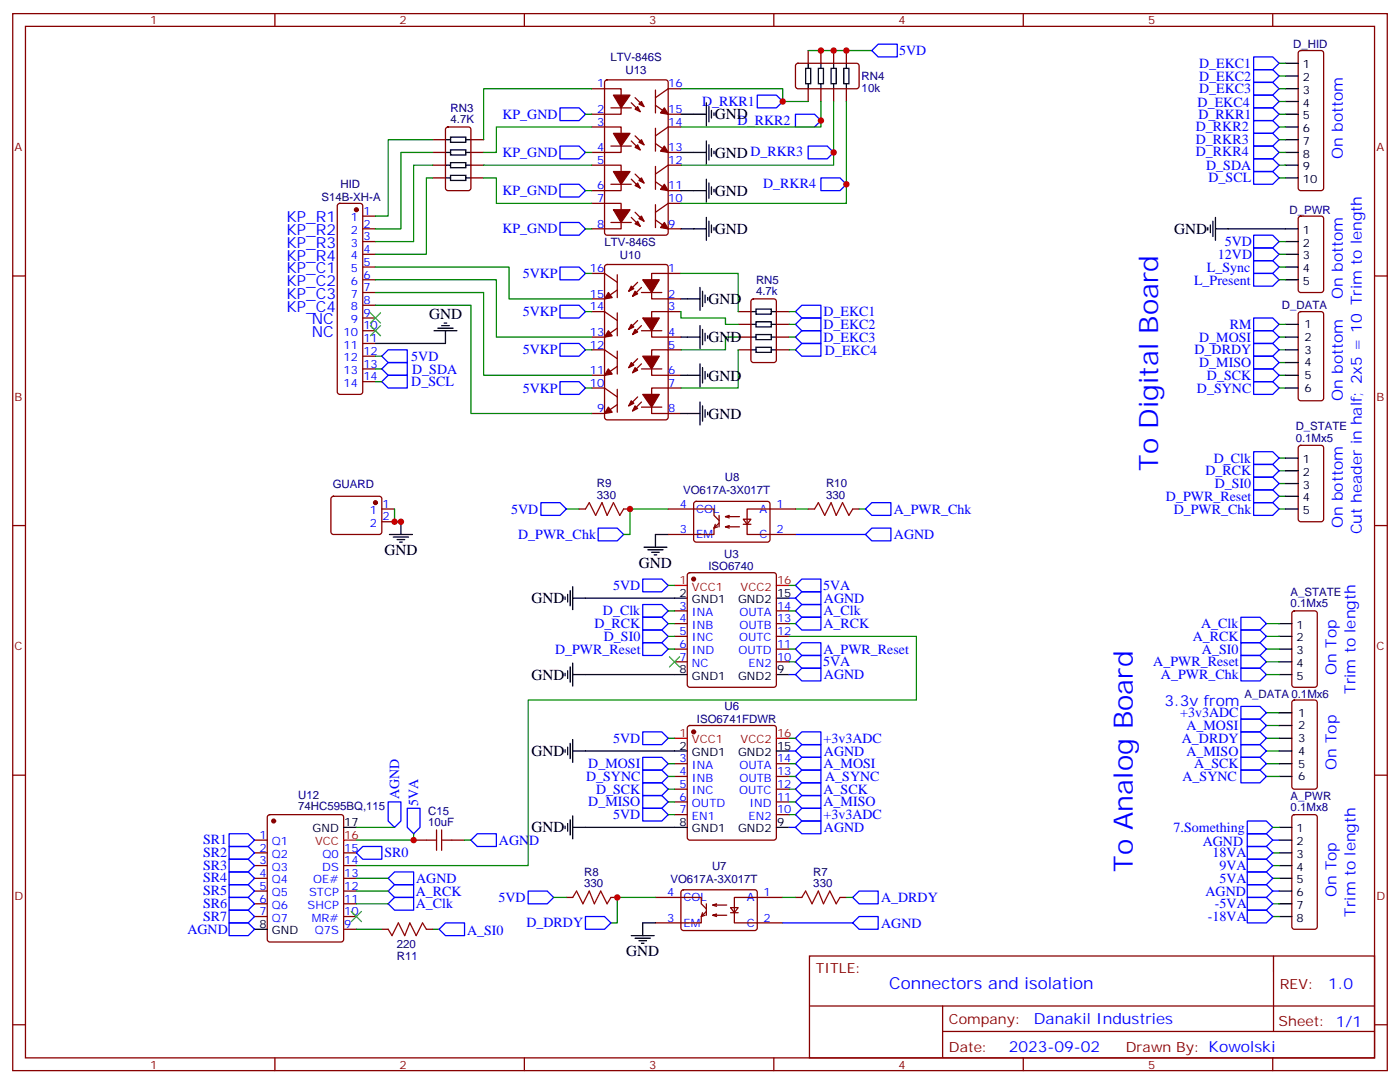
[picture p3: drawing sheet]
<svg xmlns="http://www.w3.org/2000/svg" width="388mm" height="300mm" viewBox="0 0 388 300" stroke-linecap="round" stroke-linejoin="round" font-family="sans-serif">
<g fill="none" stroke="#870000" stroke-width=".35">
<path d="M3.5 3.8h381v292.8h-381zM7.1 7.3h373.9v285.8h-373.9zM76.2 3.8v3.5M145.3 3.8v3.5M214.5 3.8v3.5M220.7 17.7l.5-.2 16.5 .1 .4 .6v6l-.7 .4-16.5-.1-.4-.6v-5.7zM224 14v3.5M227.5 14v3.5M231.1 14v3.5M234.6 14v3.5M283.6 3.8v3.5M352.8 3.8v3.5"/>
<path d="M360.1 14.2l.4-.2h5.7l.5 .2 .2 .5v37.4l-.2 .5-.5 .2h-5.7l-.5-.2-.2-.5v-37.4zM119.9 38.7h3.6M123.7 35.4l.5-.2h5.6l.7 .4v16.5l-.4 .7h-5.9l-.7-.5v-16.4zM130.5 38.7h3.6M164 24.6h8.2v7h-8.2M164 35.2h8.2v7h-8.2M167.8 22.3l.5-.2h16.2l.7 .5v41.9l-.5 .6-16.4 .1-.7-.5v-41.9zM169.3 29.9h5.7M175 28.5l2.4 2.4M175 39.1l2.4 2.4M176 27.1l2.5 2.4M176 37.6l2.5 2.5"/>
<path d="M181.7 24.9v6.4M181.7 35.5v6.4M181.7 29.2l3.5 2.4h3.5M181.7 39.8l3.5 2.4h3.5M188.7 24.6h-3.5l-3.5 2.5M188.7 35.2h-3.5l-3.5 2.4M224 24.6v3.5M227.5 24.6v3.5M231.1 24.6v3.5M234.6 24.6v3.5M93.7 56.5l.5-.2h5.6l.5 .2 .2 .5v51.5l-.2 .5-.5 .3h-5.6l-.5-.3-.2-.5v-51.5zM100.5 59.9h3.6"/>
<path d="M119.9 42.2h3.6M119.9 45.8h3.6M119.9 49.3h3.6M130.5 42.2h3.6M130.5 45.8h3.6M130.5 49.3h3.6M164 45.8h8.2v7h-8.2M164 56.3h8.2v7.1h-8.2M169.3 40.5h5.7M169.3 51h5.7M175 49.6l2.4 2.5M176 48.2l2.5 2.5"/>
<path d="M176 58.8l2.5 2.5M181.7 46.1v6.4M181.7 56.7v6.3M181.7 50.3l3.5 2.5h3.5M188.7 45.8h-3.5l-3.5 2.4M188.7 56.3h-3.5l-3.5 2.5M3.5 76.4h3.6M100.5 63.4h3.6M100.5 66.9h3.6M100.5 70.4h3.6M100.5 74h3.6M100.5 77.5h3.6"/>
<path d="M164 75.7h3.6l3.5 2.5M167.8 73.5l.5-.2h16.2l.7 .4v41.9l-.5 .7h-16.4l-.7-.5v-41.8zM169.3 61.6h5.7M171.1 76.1v6.3M175 60.2l2.4 2.5M176.7 78.2l-2.4 2.5M177.8 79.6l-2.5 2.5M181.7 60.9l3.5 2.5h3.5M188.7 75.7h-8.1v7.1h8.1M360.1 60.1l.4-.2h5.7l.6 .4 .1 20-.5 .7h-5.9l-.6-.4-.1-20zM381 76.4h3.5M100.5 81h3.6"/>
<path d="M100.5 91.6h3.6M100.5 84.6h3.6M100.5 88.1h3.6M100.5 95.1h3.6M100.5 98.7h3.6M164 86.3h3.6l3.5 2.5M164 96.9h3.6l3.5 2.5M171.1 86.7v6.3M171.1 97.3v6.3M171.1 80.3l-3.5 2.5h-3.6M171.1 90.9l-3.5 2.5h-3.6M176.7 88.8l-2.4 2.5"/>
<path d="M176.7 99.4l-2.4 2.4M177.8 81h5.6M177.8 90.2l-2.5 2.5M177.8 91.6h5.6M188.7 86.3h-8.1v7.1h8.1M188.7 96.9h-8.1v7.1h8.1M204.6 86.3h3.5M204.6 93.4h3.5M204.6 96.9h3.5M204.6 89.9h3.5M208.4 83l.4-.2h5.7l.6 .4 .1 16.5-.5 .7h-5.9l-.6-.4-.1-16.5zM215.2 86.3h3.5"/>
<path d="M215.2 93.4h3.5M215.2 96.9h3.5M215.2 89.9h3.5M360.1 86.5l.4-.2h5.7l.6 .5 .1 23.5-.5 .7h-5.9l-.6-.4-.1-23.6zM100.5 102.2h3.6M100.5 105.7h3.6M164 107.5h3.6l3.5 2.5M171.1 107.8v6.4M171.1 101.5l-3.5 2.5h-3.6M171.1 112.1l-3.5 2.4h-3.6M176.7 110l-2.4 2.4M177.8 100.8l-2.5 2.5"/>
<path d="M177.8 102.2h5.6M177.8 111.4l-2.5 2.4M177.8 112.8h5.6M188.7 107.5h-8.1v7h8.1M92 137.7l.4-.2h12.7l.5 .2 .2 .5v9.4l-.7 .5-12.9-.1-.5-.6v-9.2zM192.5 139.1l.5-.2h20l.4 .7v10.1l-.7 .5-20-.1-.4-.6v-9.9zM360.1 123.6l.4-.2h5.7l.6 .4 .1 20-.5 .7h-5.9l-.6-.4-.1-20zM3.5 145.6h3.6M105.8 141h3.6M105.8 144.5h3.6M160.5 141h1.8M172.9 141h1.7"/>
<path d="M185.2 141h12.7v1.8l1.4 1.4M190.7 158.9l.5-.3h23.3l.5 .3 .2 .4v30.4l-.2 .5-.5 .2h-23.3l-.5-.2-.2-.5v-30.4zM199 145.9l-1.1 .4v1.8h-12.7M199.3 144.9l-1.4 1.4 .4-1.1M199.3 142.8v3.1M201.1 145.9l1 .4M201.1 143.1l1 .4M202.1 145.6l-1 .3h3.9M202.1 142.8l-1 .3h3.9M206 143.8h2.1l-1 1.4zM206 145.2h2.1M220.5 141h-13.4v7.1h13.4"/>
<path d="M224 141h1.8M236.4 141h1.7M381 145.6h3.5M187 169.2h3.5M187 172.8h3.5M187 176.3h3.5M187 179.8h3.5M215.2 169.2h3.5M215.2 172.8h3.5M215.2 176.3h3.5M215.2 179.8h3.5M358.3 169.4l.5-.2h5.6l.7 .5v20l-.4 .6-5.9 .1-.7-.5v-20z"/>
<path d="M187 183.3h3.5M215.2 183.3h3.5M358.3 194.1l.5-.2h5.6l.7 .5v23.5l-.4 .7h-5.9l-.7-.4v-23.6zM3.5 214.7h3.6M187 211.6h3.5M187 215.1h3.5M187 218.6h3.5M190.7 201.2l.5-.2h23.3l.5 .2 .2 .5v30.3l-.2 .5-.5 .2h-23.3l-.5-.2-.2-.5v-30.3zM215.2 211.6h3.5M215.2 215.1h3.5M215.2 218.6h3.5M381 214.7h3.5"/>
<path d="M70.6 232.7h3.5M70.6 236.3h3.5M70.6 239.8h3.5M74.3 225.9l.5-.2h19.7l.7 .4v34.1l-.4 .7h-20l-.7-.4v-34.1zM95.2 236.3h3.6M95.2 239.8h3.6M114.7 232.7h3.5M125.2 232.7h3.6M187 222.1h3.5M187 225.7h3.5M215.2 222.1h3.5M215.2 225.7h3.5"/>
<path d="M358.3 225.9l.5-.2h5.6l.5 .2 .2 .5v30.3l-.2 .5-.5 .2h-5.6l-.5-.2-.2-.5v-30.3zM70.6 243.3h3.5M70.6 246.8h3.5M70.6 250.4h3.5M70.6 253.9h3.5M95.2 257.4h3.6M95.2 243.3h3.6M95.2 246.8h3.6M95.2 250.4h3.6M95.2 253.9h3.6M105.8 257.4h1.8M118.2 257.4h1.7"/>
<path d="M157 248.6h1.7M169.3 248.6h1.8M181.7 248.6h12.7v1.8l1.4 1.4M189 246.7l.4-.2h20.1l.4 .7-.1 10.1-.6 .5-20-.1-.5-.6v-9.9zM195.4 253.5l-1 .4v1.8h-12.7M195.8 252.5l-1.4 1.4 .3-1.1M195.8 250.4v3.1M197.6 253.5l1 .4M197.6 250.7l1 .4M198.6 253.2l-1 .3h3.8M198.6 250.4l-1 .3h3.8M202.5 251.4h2.1l-1 1.4z"/>
<path d="M202.5 252.8h2.1M217 248.6h-13.4v7.1h13.4M220.5 248.6h1.7M232.8 248.6h1.8M224.4 264.8h156.6v28.3h-156.6zM224.4 278.7h156.5M261.3 278.7v14.1M353 264.9v20.8M3.5 283.9h3.6M76.2 293.1v3.5M145.3 293.1v3.5M214.5 293.1v3.5"/>
<path d="M261.3 285.7h119.6M283.6 293.1v3.5M352.8 293.1v3.5M381 283.9h3.5"/>
</g>
<g fill="none" stroke="#000" stroke-width=".35">
<path d="M223.3 18.9h1.4v4.3h-1.4zM224 17.5v1.4M226.8 18.9h1.4v4.3h-1.4zM227.5 17.5v1.4M230.4 18.9h1.4v4.3h-1.4zM231.1 17.5v1.4M233.9 18.9h1.4v4.3h-1.4zM234.6 17.5v1.4M356.3 17.5h3.5M123.5 38.7h1.4M124.9 38h4.2v1.4h-4.2zM129.1 38.7h1.4"/>
<path d="M188.7 31.6h7.1M195.8 28.5v6.3M195.8 39.1v6.3M196.5 29.5v4.3M197.2 30.6v2.1M197.9 31.3v.7M224 23.2v1.4M227.5 23.2v1.4M231.1 23.2v1.4M234.6 23.2v1.4M356.3 21.1h3.5M356.3 24.6h3.5"/>
<path d="M356.3 28.1h3.5M356.3 31.6h3.5M356.3 35.2h3.5M356.3 38.7h3.5M123.5 42.2h1.4M123.5 45.8h1.4M123.5 49.3h1.4M124.9 48.6h4.2v1.4h-4.2zM124.9 45h4.2v1.5h-4.2zM124.9 41.5h4.2v1.4h-4.2zM129.1 42.2h1.4M129.1 45.8h1.4"/>
<path d="M129.1 49.3h1.4M188.7 42.2h7.1M188.7 52.8h7.1M195.8 49.6v6.4M196.5 40.1v4.2M196.5 50.7v4.2M197.2 41.2v2.1M197.2 51.8v2.1M197.9 41.9v.7M197.9 52.5v.7M356.3 42.2h3.5M356.3 45.8h3.5"/>
<path d="M356.3 49.3h3.5M188.7 63.4h7.1M194 79.6v6.4M195.8 60.2v6.4M196.5 61.3v4.2M197.2 62.3v2.2M197.9 63v.7M334.8 63v.7M335.5 62.3v2.2M336.2 61.3v4.2M336.9 63.4h22.9M336.9 60.2v6.4"/>
<path d="M356.3 66.9h3.5M356.3 70.4h3.5M356.3 74h3.5M356.3 77.5h3.5M120.3 91.6h6.3M121.4 90.9h4.2M122.4 90.2h2.1M123.1 89.5h.7M123.5 91.6v3.5h-19.4M188.7 93.4h5.3M188.7 82.8h5.3M194 90.2v6.4"/>
<path d="M194.7 80.7v4.2M194.7 91.3v4.2M195.4 81.7v2.2M195.4 92.3v2.1M196.1 82.4v.7M196.1 93v.7M208.1 96.9h1.4M208.1 93.4h1.4M208.1 89.9h1.4M208.1 86.3h1.4M209.5 96.2h4.3v1.4h-4.3zM209.5 92.7h4.3v1.4h-4.3z"/>
<path d="M209.5 89.1h4.3v1.5h-4.3zM209.5 85.6h4.3v1.4h-4.3zM213.8 96.9h1.4M213.8 93.4h1.4M213.8 89.9h1.4M213.8 86.3h1.4M356.3 96.9h3.5M356.3 93.4h3.5M356.3 89.9h3.5M188.7 104h5.3M188.7 114.5h5.3M194 100.8v6.3"/>
<path d="M194 111.4v6.3M194.7 101.8v4.3M194.7 112.4v4.3M195.4 102.9v2.1M195.4 113.5v2.1M196.1 103.6v.7M196.1 114.2v.7M356.3 104h3.5M356.3 100.4h3.5M356.3 107.5h3.5M356.3 126.9h3.5M356.3 130.4h3.5"/>
<path d="M356.3 133.9h3.5M356.3 137.5h3.5M107.9 148.1h6.4M109 148.8h4.2M110.1 149.5h2.1M110.8 150.2h.7M111.1 144.5v3.6M178.5 151.6h6.4M179.6 152.3h4.2M180.6 153h2.1M181.3 153.7h.7M185.2 148.1h-3.5v3.5"/>
<path d="M356.3 141h3.5M156.6 165.3v.8M157.3 164.6v2.2M158 163.6v4.2M158.7 165.7h31.8M158.7 162.5v6.4M215.2 165.7h3.5M354.5 172.8h3.6M354.5 176.3h3.6M354.5 179.8h3.6M156.6 186.5v.7M157.3 185.8v2.1"/>
<path d="M158 184.7v4.3M158.7 186.9h31.8M158.7 183.7v6.3M215.2 186.9h3.5M354.5 183.3h3.6M354.5 186.9h3.6M354.5 197.4h3.6M156.6 207.7v.7M157.3 207v2.1M158 205.9v4.2M158.7 208h31.8M158.7 204.9v6.3"/>
<path d="M215.2 208h3.5M354.5 208h3.6M354.5 201h3.6M354.5 204.5h3.6M354.5 211.6h3.6M354.5 215.1h3.6M95.2 229.2h3.6M156.6 228.8v.8M157.3 228.1v2.2M158 227.1v4.2M158.7 229.2h31.8M158.7 226v6.4"/>
<path d="M215.2 229.2h3.5M354.5 229.2h3.6M354.5 232.7h3.6M354.5 236.3h3.6M354.5 239.8h3.6M70.6 257.4h3.5M175 259.2h6.3M176 259.9h4.3M181.7 255.7h-3.5v3.5M354.5 243.3h3.6M354.5 246.8h3.6M354.5 250.4h3.6"/>
<path d="M354.5 253.9h3.6M177.1 260.6h2.1M177.8 261.3h.7"/>
</g>
<g fill="none" stroke="#00f" stroke-width=".35">
<path d="M243.4 12.2h5.3v3.6h-5.3l-1.7-1.8zM347.5 15.8h5.3l1.7 1.7-1.7 1.8h-5.3zM347.5 19.3h5.3l1.7 1.8-1.7 1.7h-5.3zM155.2 29.9h5.3l1.8 1.7-1.8 1.8h-5.3zM209.9 26.4h5.3l1.8 1.7-1.8 1.8h-5.3zM220.5 31.6h5.3l1.7 1.8-1.7 1.8h-5.3zM347.5 22.8h5.3l1.7 1.8-1.7 1.8h-5.3zM347.5 26.4h5.3l1.7 1.7-1.7 1.8h-5.3zM347.5 29.9h5.3l1.7 1.7-1.7 1.8h-5.3zM347.5 33.4h5.3l1.7 1.8-1.7 1.7h-5.3zM347.5 36.9h5.3l1.7 1.8-1.7 1.8h-5.3zM155.2 51h5.3l1.8 1.8-1.8 1.8h-5.3z"/>
<path d="M155.2 40.5h5.3l1.8 1.7-1.8 1.8h-5.3zM224 40.5h5.3l1.8 1.7-1.8 1.8h-5.3zM227.5 49.3h5.3l1.8 1.7-1.8 1.8h-5.3zM347.5 40.5h5.3l1.7 1.7-1.7 1.8h-5.3zM347.5 44h5.3l1.7 1.8-1.7 1.7h-5.3zM347.5 47.5h5.3l1.7 1.8-1.7 1.7h-5.3zM155.2 74h5.3l1.8 1.7-1.8 1.8h-5.3zM155.2 61.6h5.3l1.8 1.8-1.8 1.8h-5.3zM347.5 72.2h5.3l1.7 1.8-1.7 1.7h-5.3zM347.5 75.7h5.3l1.7 1.8-1.7 1.8h-5.3zM347.5 68.7h5.3l1.7 1.7-1.7 1.8h-5.3zM347.5 65.2h5.3l1.7 1.7-1.7 1.8h-5.3z"/>
<path d="M107.6 96.9h5.3v3.5h-5.3l-1.8-1.7zM155.2 84.6h5.3l1.8 1.7-1.8 1.8h-5.3zM155.2 95.1h5.3l1.8 1.8-1.8 1.8h-5.3zM222.2 84.6h5.3v3.5h-5.3l-1.7-1.8zM222.2 88.1h5.3v3.5h-5.3l-1.7-1.7zM222.2 91.6h5.3v3.5h-5.3l-1.7-1.7zM222.2 95.1h5.3v3.6h-5.3l-1.7-1.8zM347.5 91.6h5.3l1.7 1.8-1.7 1.7h-5.3zM347.5 95.1h5.3l1.7 1.8-1.7 1.8h-5.3zM347.5 98.7h5.3l1.7 1.7-1.7 1.8h-5.3zM347.5 88.1h5.3l1.7 1.8-1.7 1.7h-5.3zM107.6 104h5.3v3.5h-5.3l-1.8-1.8z"/>
<path d="M107.6 100.4h5.3v3.6h-5.3l-1.8-1.8zM155.2 105.7h5.3l1.8 1.8-1.8 1.8h-5.3zM347.5 102.2h5.3l1.7 1.8-1.7 1.7h-5.3zM347.5 105.7h5.3l1.7 1.8-1.7 1.8h-5.3zM149.9 139.2h5.3l1.8 1.8-1.8 1.8h-5.3zM347.5 139.2h5.3l1.7 1.8-1.7 1.8h-5.3zM347.5 135.7h5.3l1.7 1.8-1.7 1.7h-5.3zM347.5 132.2h5.3l1.7 1.7-1.7 1.8h-5.3zM347.5 128.7h5.3l1.7 1.7-1.7 1.8h-5.3zM347.5 125.1h5.3l1.7 1.8-1.7 1.8h-5.3zM165.8 146.3h5.3l1.8 1.8-1.8 1.7h-5.3zM220.5 148.1h19.4"/>
<path d="M239.9 148.1l1.8-1.8h5.2v3.5h-5.2zM239.9 141l1.8-1.8h5.2v3.6h-5.2zM178.2 160.4h5.2l1.8 1.8-1.8 1.7h-5.2zM178.2 178h5.2l1.8 1.8-1.8 1.8h-5.2zM178.2 167.5h5.2l1.8 1.7-1.8 1.8h-5.2zM178.2 171h5.2l1.8 1.8-1.8 1.7h-5.2zM178.2 174.5h5.2l1.8 1.8-1.8 1.7h-5.2zM218.7 165.7h1.8M220.5 162.2l1.7-1.8h5.3v3.5h-5.3zM220.5 165.7l1.7-1.8h5.3v3.6h-5.3zM222.2 167.5h5.3v3.5h-5.3l-1.7-1.8zM222.2 171h5.3v3.5h-5.3l-1.7-1.7z"/>
<path d="M222.2 178h5.3v3.6h-5.3l-1.7-1.8zM344 178h5.2l1.8 1.8-1.8 1.8h-5.2zM344 174.5h5.2l1.8 1.8-1.8 1.7h-5.2zM344 171h5.2l1.8 1.8-1.8 1.7h-5.2zM218.7 186.9h1.8M220.5 183.3l1.7-1.7h5.3v3.5h-5.3zM220.5 186.9l1.7-1.8h5.3v3.5h-5.3zM344 195.7h5.2l1.8 1.7-1.8 1.8h-5.2zM344 199.2h5.2l1.8 1.8-1.8 1.7h-5.2zM344 185.1h5.2l1.8 1.8-1.8 1.7h-5.2zM344 181.6h5.2l1.8 1.7-1.8 1.8h-5.2zM178.2 202.7h5.2l1.8 1.8-1.8 1.8h-5.2z"/>
<path d="M178.2 209.8h5.2l1.8 1.8-1.8 1.7h-5.2zM178.2 213.3h5.2l1.8 1.8-1.8 1.8h-5.2zM178.2 216.9h5.2l1.8 1.7-1.8 1.8h-5.2zM218.7 208h1.8M220.5 208l1.7-1.7h5.3v3.5h-5.3zM222.2 202.7h5.3v3.6h-5.3l-1.7-1.8zM222.2 209.8h5.3v3.5h-5.3l-1.7-1.7zM222.2 213.3h5.3v3.6h-5.3l-1.7-1.8zM222.2 216.9h5.3v3.5h-5.3l-1.7-1.8zM344 202.7h5.2l1.8 1.8-1.8 1.8h-5.2zM344 206.3h5.2l1.8 1.7-1.8 1.8h-5.2zM344 209.8h5.2l1.8 1.8-1.8 1.7h-5.2z"/>
<path d="M344 213.3h5.2l1.8 1.8-1.8 1.8h-5.2zM63.5 231h5.3l1.8 1.7-1.8 1.8h-5.3zM63.5 234.5h5.3l1.8 1.8-1.8 1.7h-5.3zM63.5 238h5.3l1.8 1.8-1.8 1.7h-5.3zM98.8 236.3l1.7-1.8h5.3v3.5h-5.3zM107.6 222.1h3.5v5.3l-1.7 1.8-1.8-1.8zM112.9 223.9h3.5v5.3l-1.7 1.8-1.8-1.8zM130.5 232.7l1.8-1.7h5.3v3.5h-5.3zM178.2 220.4h5.2l1.8 1.7-1.8 1.8h-5.2zM178.2 223.9h5.2l1.8 1.8-1.8 1.7h-5.2zM218.7 229.2h1.8M220.5 229.2l1.7-1.8h5.3v3.6h-5.3z"/>
<path d="M220.5 225.7l1.7-1.8h5.3v3.5h-5.3zM222.2 220.4h5.3v3.5h-5.3l-1.7-1.8zM345.7 227.4h5.3l1.8 1.8-1.8 1.8h-5.3zM345.7 231h5.3l1.8 1.7-1.8 1.8h-5.3zM345.7 238h5.3l1.8 1.8-1.8 1.7h-5.3zM345.7 234.5h5.3l1.8 1.8-1.8 1.7h-5.3zM352.8 232.7h1.7M63.5 241.5h5.3l1.8 1.8-1.8 1.8h-5.3zM63.5 245.1h5.3l1.8 1.7-1.8 1.8h-5.3zM63.5 248.6h5.3l1.8 1.8-1.8 1.7h-5.3zM63.5 252.1h5.3l1.8 1.8-1.8 1.8h-5.3zM63.5 255.7h5.3l1.8 1.7-1.8 1.8h-5.3z"/>
<path d="M107.6 250.4l1.8-1.8h5.3v3.5h-5.3zM107.6 246.8l1.8-1.7h5.3v3.5h-5.3zM109.4 241.5h5.3v3.6h-5.3l-1.8-1.8zM121.7 257.4l1.8-1.7h5.3v3.5h-5.3zM146.4 246.8h5.3l1.8 1.8-1.8 1.8h-5.3zM162.3 253.9h5.3l1.7 1.8-1.7 1.7h-5.3zM217 255.7h19.4M236.4 248.6l1.7-1.8h5.3v3.6h-5.3zM236.4 255.7l1.7-1.8h5.3v3.5h-5.3zM345.7 245.1h5.3l1.8 1.7-1.8 1.8h-5.3zM345.7 252.1h5.3l1.8 1.8-1.8 1.8h-5.3zM345.7 248.6h5.3l1.8 1.8-1.8 1.7h-5.3z"/>
<path d="M345.7 241.5h5.3l1.8 1.8-1.8 1.8h-5.3zM352.8 246.8h1.7"/>
</g>
<g fill="none" stroke="#008700" stroke-width=".35">
<path d="M224 14h17.7M354.5 17.5h1.8M119.9 38.7h-12.3v21.2h-3.5M162.3 31.6h1.7M164 24.6h-29.9v14.1M164 35.2h-26.4v7h-3.5M188.7 24.6h28.3v3.5h7M227.5 28.1v7.1h-38.8M231.1 28.1v17.7h-42.4M234.6 28.1v28.2h-45.9M354.5 21.1h1.8M354.5 24.6h1.8"/>
<path d="M354.5 28.1h1.8M354.5 31.6h1.8M354.5 35.2h1.8M354.5 38.7h1.8M119.9 42.2h-8.8v21.2h-7M119.9 45.8h-5.2v21.1h-10.6M119.9 49.3h-1.7v21.1h-14.1M134.1 49.3h3.5v7h26.4M134.1 45.8h29.9M162.3 42.2h1.7M162.3 52.8h1.7M354.5 42.2h1.8"/>
<path d="M354.5 45.8h1.8M354.5 49.3h1.8M104.1 74h37v8.8h22.9M104.1 77.5h33.5v15.9h26.4M162.3 75.7h1.7M162.3 63.4h1.7M188.7 75.7h15.9v10.6M354.5 66.9h1.8M354.5 70.4h1.8M354.5 74h1.8M354.5 77.5h1.8M104.1 81h30v23h29.9"/>
<path d="M104.1 84.6h26.4v29.9h33.5M104.1 98.7h1.7M162.3 96.9h1.7M162.3 86.3h1.7M188.7 86.3v1.8h12.4v1.8h3.5M204.6 93.4h-3.5v3.5h-12.4M204.6 96.9v10.6h-15.9M218.7 96.9h1.8M218.7 93.4h1.8M218.7 86.3h1.8M218.7 89.9h1.8M354.5 96.9h1.8"/>
<path d="M354.5 93.4h1.8M354.5 89.9h1.8M104.1 102.2h1.7M104.1 105.7h1.7M162.3 107.5h1.7M354.5 104h1.8M354.5 100.4h1.8M354.5 107.5h1.8M354.5 126.9h1.8M354.5 130.4h1.8M354.5 133.9h1.8M354.5 137.5h1.8"/>
<path d="M109.4 141v3.5h1.7h-1.7M157 141h3.5M185.2 141h-10.6v7.1h-1.7M220.5 141h3.5M238.1 141h1.8M354.5 141h1.8M185.2 172.8h1.8M185.2 176.3h1.8M185.2 179.8h1.8M185.2 162.2h1.8M185.2 169.2h1.8M218.7 176.3h35.3v17.6h-107.6v45.9h-47.6"/>
<path d="M218.7 172.8h1.8M218.7 179.8h1.8M218.7 162.2h1.8M218.7 169.2h1.8M351 172.8h3.5M351 176.3h3.5M351 179.8h3.5M218.7 183.3h1.8M351 197.4h3.5M351 186.9h3.5M351 183.3h3.5M185.2 204.5h1.8"/>
<path d="M185.2 211.6h1.8M185.2 215.1h1.8M185.2 218.6h1.8M218.7 204.5h1.8M218.7 211.6h1.8M218.7 215.1h1.8M218.7 218.6h1.8M351 204.5h3.5M351 201h3.5M351 211.6h3.5M351 208h3.5M351 215.1h3.5"/>
<path d="M98.8 229.2h10.6M114.7 231v1.7h-15.9M128.8 232.7h1.7M185.2 225.7h1.8M185.2 222.1h1.8M218.7 225.7h1.8M218.7 222.1h1.8M352.8 236.3h1.7M352.8 239.8h1.7M352.8 229.2h1.7M98.8 243.3h8.8M98.8 250.4h8.8"/>
<path d="M98.8 257.4h7M98.8 246.8h8.8M119.9 257.4h1.8M153.5 248.6h3.5M181.7 248.6h-10.6v7.1h-1.8M217 248.6h3.5M234.6 248.6h1.8M352.8 243.3h1.7M352.8 250.4h1.7M352.8 253.9h1.7"/>
</g>
<path d="M187 162.2h3.5M215.2 162.2h3.5M187 204.5h3.5M215.2 204.5h3.5M95.2 232.7h3.6" fill="none" stroke="#f00" stroke-width=".35"/>
<g fill="#870000" stroke="#870000" stroke-width=".35">
<path d="M170 26.4h4.6l-2.4 3.5z"/>
<path d="M177.8 28.1l.7 1.4-1.4-.7z"/>
<path d="M176 30.2l.7-.7 .7 1.4z"/>
<path d="M184.1 29.9l1.1 1.7-2.1-.3z"/>
<path d="M184.1 40.5l1.1 1.7-2.1-.3z"/>
<path d="M176.7 40.1l.7 1.4-1.4-.7z"/>
<path d="M177.1 39.4l.7-.7 .7 1.4z"/>
<path d="M170 36.9h4.6l-2.4 3.6z"/>
<path d="M184.1 51l1.1 1.8-2.1-.3z"/>
<path d="M176 51.4l.7-.7 .7 1.4z"/>
<path d="M177.1 50l.7-.7 .7 1.4z"/>
<path d="M170 47.5h4.6l-2.4 3.5z"/>
<path d="M184.1 61.6l1.1 1.8-2.1-.4z"/>
<path d="M176 62l.7-.7 .7 1.4z"/>
<path d="M177.1 60.6l.7-.7 .7 1.4z"/>
<path d="M170 58.1h4.6l-2.4 3.5z"/>
<path d="M178.2 77.5h4.5l-2.1 3.5z"/>
<path d="M175 79.3l.7 .7-1.4 .7z"/>
<path d="M176 80.7l.7 .7-1.4 .7z"/>
<path d="M168.6 81l1.1 1.4-2.1 .4z"/>
<path d="M168.6 91.6l1.1 1.4-2.1 .4z"/>
<path d="M176 91.3l.7 .7-1.4 .7z"/>
<path d="M175 89.9l.7 .7-1.4 .7z"/>
<path d="M178.2 88.1h4.5l-2.1 3.5z"/>
<path d="M168.6 102.2l1.1 1.4-2.1 .4z"/>
<path d="M176 101.8l.7 .8-1.4 .7z"/>
<path d="M175 100.4l.7 .7-1.4 .7z"/>
<path d="M178.2 98.7h4.5l-2.1 3.5z"/>
<path d="M168.6 112.8l1.1 1.4-2.1 .3z"/>
<path d="M176 112.4l.7 .7-1.4 .7z"/>
<path d="M175 111l.7 .7-1.4 .7z"/>
<path d="M178.2 109.3h4.5l-2.1 3.5z"/>
<circle cx="192.3" cy="160.4" r=".53"/>
<circle cx="192.3" cy="202.7" r=".53"/>
<circle cx="98.8" cy="58.1" r=".53"/>
<circle cx="104.1" cy="139.2" r=".53"/>
<circle cx="75.8" cy="227.4" r=".53"/>
</g>
<path d="M162.3 141l1-1.8 1.8 3.6 1.8-3.6 1.4 3.6 1.7-3.6 1.8 3.6 1.1-1.8M225.8 141l1-1.8 1.8 3.6 1.8-3.6 1.4 3.6 1.7-3.6 1.8 3.6 1.1-1.8M118.2 232.7h2.8M121 229.9v5.6M122.4 232.7h2.8M122.4 229.9v5.6M107.6 257.4l1.1 1.8 1.7-3.5 1.8 3.5 1.4-3.5 1.8 3.5 1.7-3.5 1.1 1.7M158.7 248.6l1.1-1.8 1.8 3.6 1.7-3.6 1.4 3.6 1.8-3.6 1.8 3.6 1-1.8M222.2 248.6l1.1-1.8 1.8 3.6 1.7-3.6 1.4 3.6 1.8-3.6 1.8 3.6 1-1.8" fill="none" stroke="#a10000" stroke-width=".35"/>
<path d="M102.7 86.7l2.8 2.8M102.7 90.2l2.8 2.8M105.5 86.7l-2.8 2.8M105.5 90.2l-2.8 2.8M185.6 181.9l2.8 2.8M188.4 181.9l-2.8 2.8M97.4 252.5l2.8 2.8M100.2 252.5l-2.8 2.8" fill="none" stroke="#3c3" stroke-width=".35"/>
<g fill="#c00">
<circle cx="171.1" cy="248.6" r=".88"/>
<circle cx="174.6" cy="141" r=".88"/>
<circle cx="217" cy="28.1" r=".88"/>
<circle cx="227.5" cy="33.4" r=".88"/>
<circle cx="231.1" cy="42.2" r=".88"/>
<circle cx="234.6" cy="51" r=".88"/>
<circle cx="227.5" cy="14" r=".88"/>
<circle cx="231.1" cy="14" r=".88"/>
<circle cx="234.6" cy="14" r=".88"/>
<circle cx="109.4" cy="144.5" r=".88"/>
<circle cx="111.1" cy="144.5" r=".88"/>
<circle cx="114.7" cy="232.7" r=".88"/>
</g>
<g font-size="7.4" fill="#00f">
<text x="321" y="130.4" transform="rotate(-90 321 130.4)">To Digital Board</text>
<text x="314" y="241.5" transform="rotate(-90 314 241.5)">To Analog Board</text>
</g>
<text font-size="4.6" fill="#00f" x="246.5" y="273.9">Connectors and isolation</text>
<g font-size="4.2">
<text x="198.1" y="33.1">GND</text>
<text x="198.1" y="43.7">GND D_RKR3</text>
<text x="198.1" y="54.3">GND</text>
<text x="198.1" y="64.8">GND</text>
<text x="325.4" y="64.8">GND</text>
<text x="118.9" y="88.5">GND</text>
<text x="196.3" y="84.2">GND</text>
<text x="196.3" y="94.8">GND</text>
<text x="196.3" y="105.4">GND</text>
<text x="196.3" y="116">GND</text>
<text x="106.5" y="153.7">GND</text>
<text x="177.1" y="157.2">GND</text>
<text x="147.3" y="167.1">GND</text>
<text x="147.3" y="188.3">GND</text>
<text x="147.3" y="209.5">GND</text>
<text x="147.3" y="230.6">GND</text>
<text x="173.6" y="264.8">GND</text>
</g>
<g font-size="4.2" fill="#00f">
<text x="372.2" y="44" transform="rotate(-90 372.2 44)">On bottom</text>
<text x="79.4" y="61.6">KP_R1</text>
<text x="79.4" y="65.2">KP_R2</text>
<text x="79.4" y="68.7">KP_R3</text>
<text x="79.4" y="72.2">KP_R4</text>
<text x="79.4" y="75.7">KP_C1</text>
<text x="79.4" y="79.3">KP_C2</text>
<text x="79.4" y="82.8">KP_C3</text>
<text x="372.2" y="82.8" transform="rotate(-90 372.2 82.8)">On bottom</text>
<text x="79.4" y="86.3">KP_C4</text>
<text x="86.4" y="89.9">NC</text>
<text x="86.4" y="93.4">NC</text>
<text x="372.2" y="111" transform="rotate(-90 372.2 111)">On bottom</text>
<text x="372.2" y="146.3" transform="rotate(-90 372.2 146.3)">On bottom</text>
<text x="377.5" y="148.1" transform="rotate(-90 377.5 148.1)">Cut header in half; 2x5 = 10 Trim to length</text>
<text x="370.4" y="186.9" transform="rotate(-90 370.4 186.9)">On Top</text>
<text x="322.8" y="195.7">3.3v from</text>
<text x="375.7" y="192.2" transform="rotate(-90 375.7 192.2)">Trim to length</text>
<text x="370.4" y="213.3" transform="rotate(-90 370.4 213.3)">On Top</text>
<text x="370.4" y="248.6" transform="rotate(-90 370.4 248.6)">On Top</text>
<text x="375.7" y="253.9" transform="rotate(-90 375.7 253.9)">Trim to length</text>
<text x="368.2" y="274.1">1.0</text>
<text x="286.5" y="283.7">Danakil Industries</text>
<text x="279.6" y="291.5">2023-09-02</text>
<text x="344" y="291.4">olski</text>
</g>
<g font-size="3.9" fill="#00f">
<text x="249.2" y="15.3">5VD</text>
<text x="332.4" y="18.8">D_EKC1</text>
<text x="332.4" y="22.3">D_EKC2</text>
<text x="194.6" y="29.4">D_RKR1</text>
<text x="332" y="29.6">D_EKC4</text>
<text x="332.4" y="25.9">D_EKC3</text>
<text x="139.3" y="32.9">KP_GND</text>
<text x="204.5" y="34.5">D_RKR2</text>
<text x="332.2" y="32.9">D_RKR1</text>
<text x="331.5" y="36.3">D_RKR2</text>
<text x="331.5" y="39.8">D_RKR3</text>
<text x="139.3" y="43.5">KP_GND</text>
<text x="331.5" y="43.3">D_RKR4</text>
<text x="334.3" y="47">D_SDA</text>
<text x="211.5" y="52.1">D_RKR4</text>
<text x="335" y="50.5">D_SCL</text>
<text x="139.3" y="54.1">KP_GND</text>
<text x="139.3" y="64.7">KP_GND</text>
<text x="337.6" y="71.7">12VD</text>
<text x="339.5" y="68.2">5VD</text>
<text x="144.9" y="77">5VKP</text>
<text x="334.5" y="75.3">L_Sync</text>
<text x="331" y="78.8">L_Present</text>
<text x="144.9" y="87.6">5VKP</text>
<text x="228.2" y="87.6">D_EKC1</text>
<text x="228.2" y="91.1">D_EKC2</text>
<text x="228.2" y="94.7">D_EKC3</text>
<text x="332.4" y="94.7">D_MOSI</text>
<text x="340.9" y="91.1">RM</text>
<text x="114" y="100.1">5VD</text>
<text x="144.9" y="98.2">5VKP</text>
<text x="228.7" y="98.4">D_EKC4</text>
<text x="331.1" y="98.2">D_DRDY</text>
<text x="332.4" y="101.7">D_MISO</text>
<text x="114" y="107">D_SCL</text>
<text x="114.3" y="103.7">D_SDA</text>
<text x="334.6" y="105.2">D_SCK</text>
<text x="144.9" y="108.8">5VKP</text>
<text x="331.8" y="108.8">D_SYNC</text>
<text x="334.1" y="131.7">D_RCK</text>
<text x="336.5" y="128.2">D_Clk</text>
<text x="336.7" y="135.2">D_SI0</text>
<text x="141.7" y="142.3">5VD</text>
<text x="247.7" y="142.4">A_PWR_Chk</text>
<text x="323.2" y="138.7">D_PWR_Reset</text>
<text x="325.3" y="142.3">D_PWR_Chk</text>
<text x="143.6" y="149.3">D_PWR_Chk</text>
<text x="247.8" y="149.4">AGND</text>
<text x="169.9" y="163.4">5VD</text>
<text x="228.1" y="163.4">5VA</text>
<text x="228.4" y="167">AGND</text>
<text x="167.1" y="170.5">D_Clk</text>
<text x="228.2" y="170.5">A_Clk</text>
<text x="164.8" y="174">D_RCK</text>
<text x="167.4" y="177.5">D_SI0</text>
<text x="228.2" y="174">A_RCK</text>
<text x="330.6" y="177.6">A_RCK</text>
<text x="332.9" y="174">A_Clk</text>
<text x="153.9" y="181.1">D_PWR_Reset</text>
<text x="228.1" y="184.6">5VA</text>
<text x="228.2" y="181.1">A_PWR_Reset</text>
<text x="319.7" y="184.6">A_PWR_Reset</text>
<text x="333.2" y="181.1">A_SI0</text>
<text x="228.4" y="188.2">AGND</text>
<text x="321.8" y="188.1">A_PWR_Chk</text>
<text x="327.1" y="198.7">+3v3ADC</text>
<text x="328.9" y="202.2">A_MOSI</text>
<text x="169.9" y="205.8">5VD</text>
<text x="228.2" y="205.8">+3v3ADC</text>
<text x="228.4" y="209.3">AGND</text>
<text x="327.6" y="205.8">A_DRDY</text>
<text x="328.9" y="209.3">A_MISO</text>
<text x="163.1" y="212.8">D_MOSI</text>
<text x="228.2" y="212.8">A_MOSI</text>
<text x="331" y="212.8">A_SCK</text>
<text x="110.6" y="221.4" transform="rotate(-90 110.6 221.4)">AGND</text>
<text x="162.4" y="216.3">D_SYNC</text>
<text x="165.2" y="219.9">D_SCK</text>
<text x="228.2" y="219.9">A_SCK</text>
<text x="228.7" y="216.4">A_SYNC</text>
<text x="327.8" y="216.4">A_SYNC</text>
<text x="115.9" y="223.3" transform="rotate(-90 115.9 223.3)">5VA</text>
<text x="163.1" y="223.4">D_MISO</text>
<text x="169.9" y="226.9">5VD</text>
<text x="228.2" y="223.4">A_MISO</text>
<text x="228.2" y="226.9">+3v3ADC</text>
<text x="56.3" y="233.9">SR1</text>
<text x="138.3" y="234">AGND</text>
<text x="228.4" y="230.5">AGND</text>
<text x="325.3" y="230.5">7.Something</text>
<text x="56.3" y="237.4">SR2</text>
<text x="106.5" y="237.5">SR0</text>
<text x="333.4" y="234.5">AGND</text>
<text x="336.1" y="237.5">18VA</text>
<text x="56.3" y="240.9">SR3</text>
<text x="56.3" y="244.4">SR4</text>
<text x="115.4" y="244.6">AGND</text>
<text x="338" y="241.1">9VA</text>
<text x="338" y="244.6">5VA</text>
<text x="56.3" y="248">SR5</text>
<text x="56.3" y="251.5">SR6</text>
<text x="115.3" y="248.1">A_RCK</text>
<text x="115.3" y="251.6">A_Clk</text>
<text x="138.2" y="249.9">5VD</text>
<text x="244.2" y="250">A_DRDY</text>
<text x="334.2" y="248.1">AGND</text>
<text x="336.8" y="251.6">-5VA</text>
<text x="56.3" y="255">SR7</text>
<text x="145.9" y="256.9">D_DRDY</text>
<text x="244.3" y="257">AGND</text>
<text x="334.8" y="255.2">-18VA</text>
<text x="51.9" y="258.7">AGND</text>
<text x="129.5" y="259">A_SI0</text>
</g>
<g font-size="3.9" fill="#800">
<text x="226.1" y="269.4">TITLE:</text>
<text x="354.8" y="274.1">REV:</text>
<text x="263" y="283.6">Company:</text>
<text x="354.4" y="284.2">Sheet: 1/1</text>
<text x="263" y="291.3">Date:</text>
<text x="312.1" y="291.4">Draw</text>
<text x="322.2" y="291.4">n By: Kow</text>
</g>
<g font-size="3.2" fill="#800">
<text x="41.6" y="6.8">1</text>
<text x="110.8" y="6.8">2</text>
<text x="179.9" y="6.8">3</text>
<text x="249.1" y="6.8">4</text>
<text x="318.2" y="6.8">5</text>
<text x="4.1" y="41.9">A</text>
<text x="381.5" y="41.9">A</text>
<text x="4.1" y="111">B</text>
<text x="381.5" y="111">B</text>
<text x="4.1" y="180.2">C</text>
<text x="381.5" y="180.2">C</text>
<text x="4.1" y="249.3">D</text>
<text x="381.5" y="249.3">D</text>
<text x="41.6" y="296.1">1</text>
<text x="110.8" y="296.1">2</text>
<text x="179.9" y="296.1">3</text>
<text x="249.1" y="296.1">4</text>
<text x="318.2" y="296.1">5</text>
</g>
<g font-size="3.2" fill="#000080">
<text x="169.2" y="17">LTV-846S</text>
<text x="358.4" y="13.4">D_HID</text>
<text x="173.4" y="20.5">U13</text>
<text x="238.8" y="22.2">RN4</text>
<text x="238.8" y="25.4">10k</text>
<text x="124.9" y="34.1">4.7K</text>
<text x="124.9" y="30.9">RN3</text>
<text x="94.4" y="52.2">HID</text>
<text x="89.1" y="55.7">S14B-XH-A</text>
<text x="357.4" y="59.2">D_PWR</text>
<text x="167.5" y="68.1">LTV-846S</text>
<text x="171.8" y="71.7">U10</text>
<text x="209.6" y="81.7">4.7k</text>
<text x="209.6" y="78.6">RN5</text>
<text x="355.3" y="85.7">D_DATA</text>
<text x="359.1" y="119.2">D_STATE</text>
<text x="359.1" y="122.3">0.1Mx5</text>
<text x="92.2" y="135.1">GUARD</text>
<text x="165.5" y="135">R9</text>
<text x="189.3" y="136.9">VO617A-3X017T</text>
<text x="200.9" y="133.3">U8</text>
<text x="229" y="135">R10</text>
<text x="165.5" y="138.2">330</text>
<text x="229" y="138.2">330</text>
<text x="200.7" y="154.5">U3</text>
<text x="196.3" y="158">ISO6740</text>
<text x="357.7" y="165.1">A_STATE</text>
<text x="357.7" y="168.2">0.1Mx5</text>
<text x="200.8" y="196.6">U6</text>
<text x="344.9" y="193.4">A_DATA 0.1Mx6</text>
<text x="193.2" y="200.3">ISO6741FDWR</text>
<text x="82.6" y="221.4">U12</text>
<text x="357.7" y="221.5">A_PWR</text>
<text x="82.6" y="224.4">74HC595BQ,115</text>
<text x="118.7" y="225.6">C15</text>
<text x="357.7" y="224.6">0.1Mx8</text>
<text x="118.7" y="228.8">10uF</text>
<text x="161.9" y="245.8">330</text>
<text x="161.9" y="242.6">R8</text>
<text x="185.8" y="244.5">VO617A-3X017T</text>
<text x="197.4" y="240.9">U7</text>
<text x="225.4" y="245.8">330</text>
<text x="225.4" y="242.6">R7</text>
<text x="110" y="262.7">220</text>
<text x="110" y="265.9">R11</text>
</g>
<g font-size="3.2">
<text x="361.1" y="18.9">1</text>
<text x="361.1" y="22.5">2</text>
<text x="361.1" y="26">3</text>
<text x="361.1" y="29.5">4</text>
<text x="361.1" y="33.1">5</text>
<text x="361.1" y="36.6">6</text>
<text x="361.1" y="40.1">7</text>
<text x="361.1" y="43.6">8</text>
<text x="361.1" y="47.2">9</text>
<text x="361.1" y="50.7">10</text>
<text x="361.1" y="64.8">1</text>
<text x="361.1" y="68.3">2</text>
<text x="361.1" y="71.9">3</text>
<text x="361.1" y="75.4">4</text>
<text x="361.1" y="78.9">5</text>
<text x="361.6" y="90.9">1</text>
<text x="361.6" y="94.4">2</text>
<text x="361.6" y="98">3</text>
<text x="361.6" y="101.5">4</text>
<text x="361.6" y="105">5</text>
<text x="361.6" y="108.5">6</text>
<text x="361.1" y="128.3">1</text>
<text x="361.1" y="131.8">2</text>
<text x="361.1" y="135.4">3</text>
<text x="361.1" y="138.9">4</text>
<text x="361.1" y="142.4">5</text>
<text x="188.3" y="165.3">2</text>
<text x="191.8" y="167.1">GND1</text>
<text x="204.6" y="167.1">GND2</text>
<text x="215.4" y="165.3">15</text>
<text x="359.4" y="174.2">1</text>
<text x="359.4" y="177.7">2</text>
<text x="359.4" y="181.2">3</text>
<text x="359.4" y="184.7">4</text>
<text x="188.3" y="186.5">8</text>
<text x="191.8" y="188.3">GND1</text>
<text x="204.6" y="188.3">GND2</text>
<text x="215.4" y="186.5">9</text>
<text x="359.4" y="188.3">5</text>
<text x="359.8" y="198.5">1</text>
<text x="359.8" y="202">2</text>
<text x="188.3" y="207.7">2</text>
<text x="191.8" y="209.4">GND1</text>
<text x="204.6" y="209.4">GND2</text>
<text x="215.4" y="207.7">15</text>
<text x="359.8" y="205.6">3</text>
<text x="359.8" y="209.1">4</text>
<text x="359.8" y="212.6">5</text>
<text x="359.8" y="216.1">6</text>
<text x="86.7" y="230.6">GND</text>
<text x="95.4" y="228.8">17</text>
<text x="188.3" y="228.8">8</text>
<text x="191.8" y="230.6">GND1</text>
<text x="204.6" y="230.6">GND2</text>
<text x="215.4" y="228.8">9</text>
<text x="359.4" y="230.6">1</text>
<text x="359.4" y="234.1">2</text>
<text x="359.4" y="237.7">3</text>
<text x="359.4" y="241.2">4</text>
<text x="359.4" y="244.7">5</text>
<text x="359.4" y="248.2">6</text>
<text x="359.4" y="251.8">7</text>
<text x="71.9" y="257.1">8</text>
<text x="359.4" y="255.3">8</text>
<text x="75.4" y="258.8">GND</text>
</g>
<g font-size="3.2" fill="#00f">
<text x="165.6" y="24.2">1</text>
<text x="185.2" y="24.2">16</text>
<text x="165.6" y="31.3">2</text>
<text x="165.6" y="34.8">3</text>
<text x="185.2" y="34.8">14</text>
<text x="185.2" y="31.3">15</text>
<text x="165.6" y="41.9">4</text>
<text x="185.2" y="41.9">13</text>
<text x="165.6" y="45.4">5</text>
<text x="185.2" y="45.4">12</text>
<text x="165.6" y="52.5">6</text>
<text x="185.2" y="52.5">11</text>
<text x="100.7" y="59.5">1</text>
<text x="165.6" y="56">7</text>
<text x="185.2" y="56">10</text>
<text x="97.2" y="61.3">1</text>
<text x="97.2" y="64.8">2</text>
<text x="100.7" y="63">2</text>
<text x="165.6" y="63">8</text>
<text x="185.2" y="63">9</text>
<text x="97.2" y="68.3">3</text>
<text x="97.2" y="71.9">4</text>
<text x="100.7" y="66.6">3</text>
<text x="100.7" y="70.1">4</text>
<text x="97.2" y="75.4">5</text>
<text x="100.7" y="73.6">5</text>
<text x="100.7" y="77.2">6</text>
<text x="163.5" y="75.4">16</text>
<text x="185.2" y="75.4">1</text>
<text x="97.2" y="78.9">6</text>
<text x="97.2" y="82.4">7</text>
<text x="100.7" y="80.7">7</text>
<text x="163.5" y="82.4">15</text>
<text x="185.2" y="82.4">2</text>
<text x="97.2" y="86">8</text>
<text x="97.2" y="89.5">9</text>
<text x="100.7" y="84.2">8</text>
<text x="100.7" y="87.7">9</text>
<text x="163.5" y="86">14</text>
<text x="185.2" y="86">3</text>
<text x="95.2" y="93">10</text>
<text x="100.7" y="91.3">10</text>
<text x="100.7" y="94.8">11</text>
<text x="163.5" y="93">13</text>
<text x="185.2" y="93">4</text>
<text x="95.2" y="96.6">11</text>
<text x="95.2" y="100.1">12</text>
<text x="100.7" y="98.3">12</text>
<text x="100.7" y="101.8">13</text>
<text x="163.5" y="96.6">12</text>
<text x="185.2" y="96.6">5</text>
<text x="95.2" y="103.6">13</text>
<text x="95.2" y="107.1">14</text>
<text x="100.7" y="105.4">14</text>
<text x="163.5" y="107.1">10</text>
<text x="163.5" y="103.6">11</text>
<text x="185.2" y="103.6">6</text>
<text x="185.2" y="107.1">7</text>
<text x="165.6" y="114.2">9</text>
<text x="185.2" y="114.2">8</text>
<text x="102.5" y="142.4">1</text>
<text x="106" y="140.7">1</text>
<text x="188.5" y="140.7">4</text>
<text x="193" y="142.1">COL</text>
<text x="210.6" y="142.1">A</text>
<text x="215.2" y="140.7">1</text>
<text x="102.5" y="145.9">2</text>
<text x="106" y="144.2">2</text>
<text x="188.5" y="147.7">3</text>
<text x="193" y="149.1">EM</text>
<text x="210.5" y="149.1">C</text>
<text x="215.2" y="147.7">2</text>
<text x="188.3" y="172.4">4</text>
<text x="188.3" y="168.9">3</text>
<text x="191.8" y="170.6">INA</text>
<text x="204.9" y="170.6">OUTA</text>
<text x="215.4" y="168.9">14</text>
<text x="215.4" y="172.4">13</text>
<text x="188.3" y="179.5">6</text>
<text x="188.3" y="175.9">5</text>
<text x="191.8" y="177.7">INC</text>
<text x="191.8" y="174.2">INB</text>
<text x="204.9" y="177.7">OUTC</text>
<text x="204.9" y="174.2">OUTB</text>
<text x="215.4" y="175.9">12</text>
<text x="215.4" y="179.5">11</text>
<text x="188.3" y="183">7</text>
<text x="191.8" y="184.7">NC</text>
<text x="191.8" y="181.2">IND</text>
<text x="204.7" y="181.2">OUTD</text>
<text x="207.5" y="184.7">EN2</text>
<text x="215.4" y="183">10</text>
<text x="188.3" y="211.2">3</text>
<text x="188.3" y="214.7">4</text>
<text x="191.8" y="213">INA</text>
<text x="204.9" y="213">OUTA</text>
<text x="215.4" y="214.7">13</text>
<text x="215.4" y="211.2">14</text>
<text x="188.3" y="218.3">5</text>
<text x="188.3" y="221.8">6</text>
<text x="191.8" y="216.5">INB</text>
<text x="191.8" y="220">INC</text>
<text x="204.9" y="220">OUTC</text>
<text x="204.9" y="216.5">OUTB</text>
<text x="215.4" y="221.8">11</text>
<text x="215.4" y="218.3">12</text>
<text x="188.3" y="225.3">7</text>
<text x="191.8" y="223.6">OUTD</text>
<text x="191.8" y="227.1">EN1</text>
<text x="207.5" y="227.1">EN2</text>
<text x="207.7" y="223.6">IND</text>
<text x="215.4" y="225.3">10</text>
<text x="71.9" y="232.4">1</text>
<text x="71.9" y="235.9">2</text>
<text x="71.9" y="239.4">3</text>
<text x="75.4" y="234.1">Q1</text>
<text x="75.4" y="237.7">Q2</text>
<text x="89.4" y="237.7">Q0</text>
<text x="95.4" y="239.4">14</text>
<text x="95.4" y="235.9">15</text>
<text x="71.9" y="243">4</text>
<text x="75.4" y="241.2">Q3</text>
<text x="75.4" y="244.7">Q4</text>
<text x="86.8" y="244.7">OE#</text>
<text x="89.3" y="241.2">DS</text>
<text x="95.4" y="243">13</text>
<text x="71.9" y="246.5">5</text>
<text x="71.9" y="250">6</text>
<text x="75.4" y="248.2">Q5</text>
<text x="75.4" y="251.8">Q6</text>
<text x="85.3" y="251.8">SHCP</text>
<text x="85.7" y="248.2">STCP</text>
<text x="95.4" y="250">11</text>
<text x="95.4" y="246.5">12</text>
<text x="185" y="248.2">4</text>
<text x="189.4" y="249.7">COL</text>
<text x="207" y="249.7">A</text>
<text x="211.7" y="248.2">1</text>
<text x="71.9" y="253.5">7</text>
<text x="75.4" y="255.3">Q7</text>
<text x="86.5" y="255.3">MR#</text>
<text x="95.4" y="257.1">9</text>
<text x="95.4" y="253.5">10</text>
<text x="185" y="255.3">3</text>
<text x="189.4" y="256.7">EM</text>
<text x="207" y="256.7">C</text>
<text x="211.7" y="255.3">2</text>
<text x="87.3" y="258.8">Q7S</text>
</g>
<g font-size="3.2" fill="#f00">
<text x="188.3" y="161.8">1</text>
<text x="215.4" y="161.8">16</text>
<text x="191.8" y="163.6">VCC1</text>
<text x="205.3" y="163.6">VCC2</text>
<text x="188.3" y="204.2">1</text>
<text x="191.8" y="205.9">VCC1</text>
<text x="205.3" y="205.9">VCC2</text>
<text x="215.4" y="204.2">16</text>
<text x="95.4" y="232.4">16</text>
<text x="87.3" y="234.1">VCC</text>
</g>
</svg>
